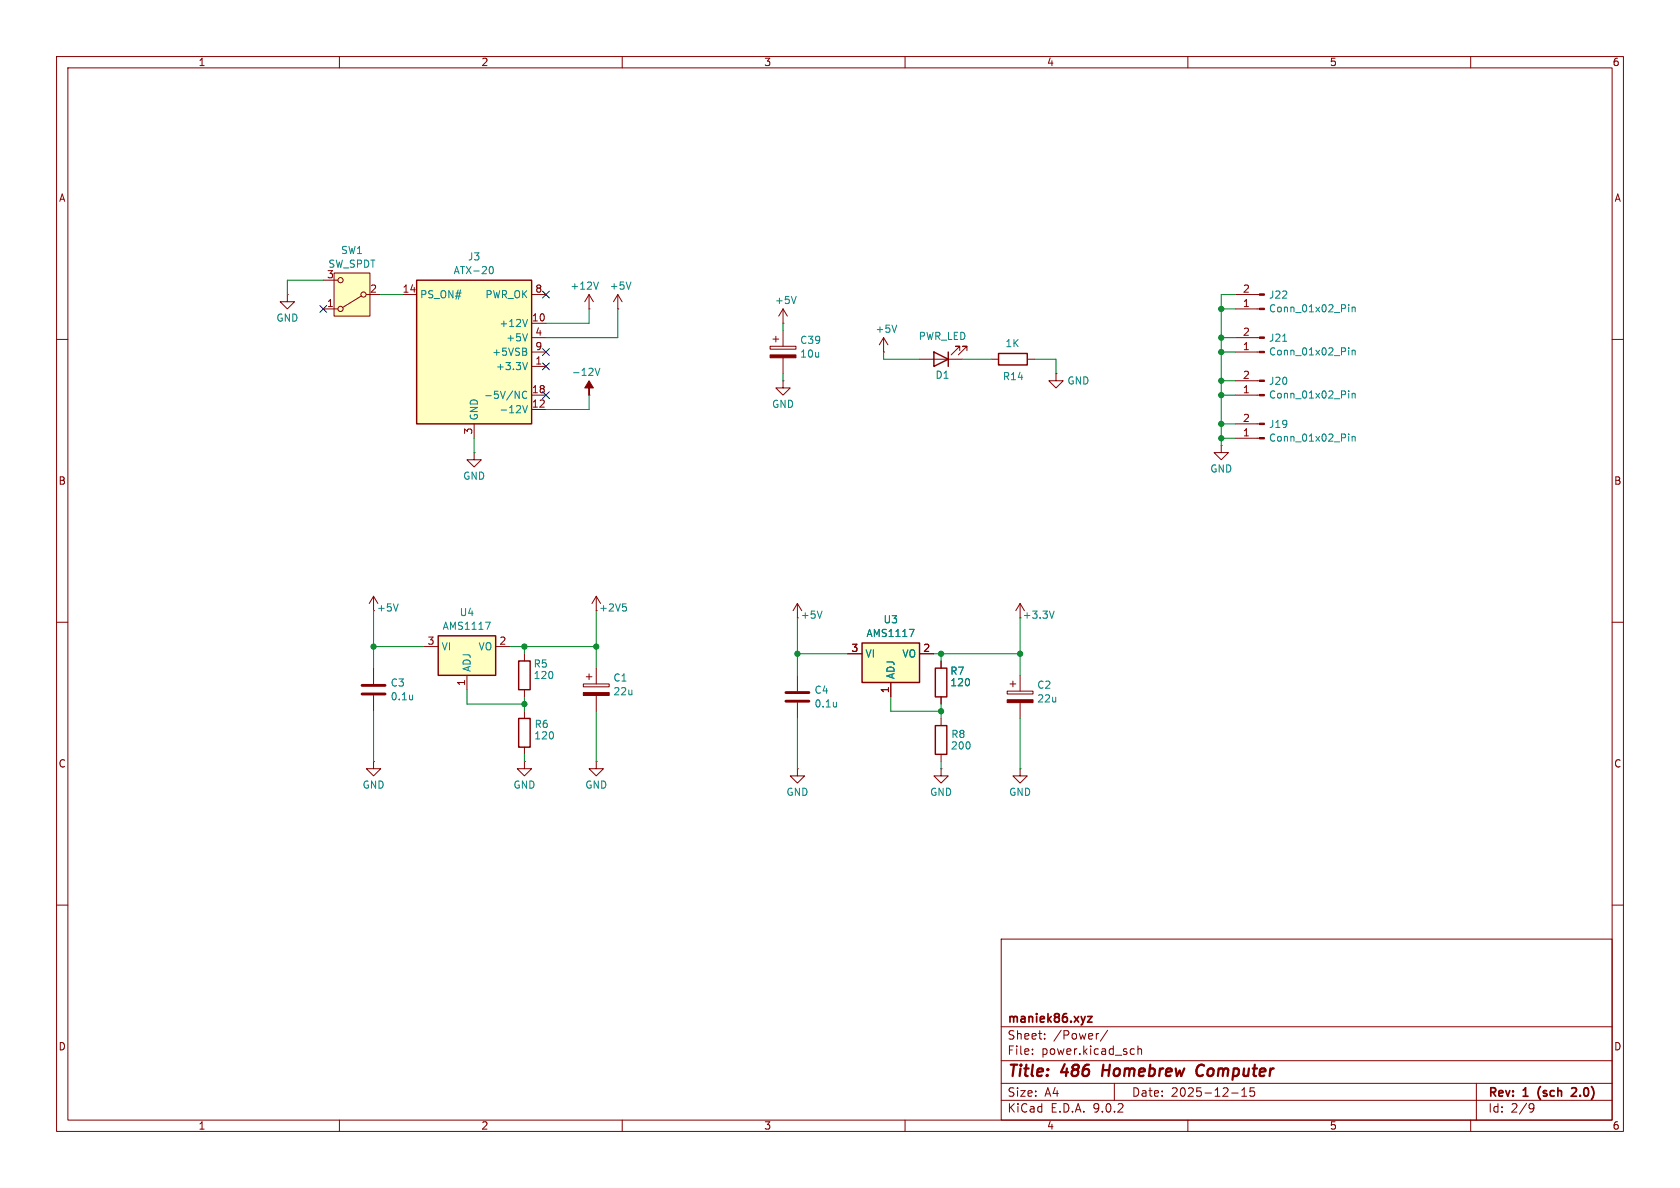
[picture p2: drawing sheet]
<svg xmlns="http://www.w3.org/2000/svg" width="297mm" height="210mm" viewBox="0 0 297 210" stroke-linecap="round" stroke-linejoin="round" font-family="sans-serif">
<g fill="none" stroke="#840000" stroke-width=".18">
<path d="M10 10h277v190h-277zM12 12h273v186h-273zM60 10v2M110 10v2M160 10v2M210 10v2M260 10v2M10 60h2M104.1 69.9h.1M285 60h2M83.8 80v1.3h1.3l-1.3 1.3-1.3-1.3h1.3M83.8 80h.1"/>
<path d="M10 110h2M166.4 116.8v1.3M180.3 119.4v2.8M285 110h2M92.7 125.7v1.3M92.7 132.1v1.3M166.4 123.2v1.3M178.1 122.2h4.5v.5h-4.5zM178.6 120.9h1M179.1 120.4v1M180.3 124.2v2.8M10 160h2"/>
<path d="M177 166h108v32h-108zM285 160h2M60 198v2M110 198v2M160 198v2M177 194.5h108M177 191.5h108M177 187.5h108M177 181.5h108M182.5 186.3v.1M182.5 185.5v.1M184.7 183.6v.1"/>
<path d="M184.7 182.8v.1M194.2 182.7l-.2 .1M195.8 182.1l-1.3 2M197 191.5v3M200.1 185.4l.4 .1M200.5 186.3l-.4 .1M201.2 185.5l.2-.1 .3 .1 .1 .9M201.2 184.9v1.5M210 198v2M217.7 193.2h1.2M219.5 193.8h.9M219.5 192.7l.5-.4v1.5"/>
<path d="M221 192.3v.7l.2-.1h.5l.1 .6-.3 .3-.5-.1M260 198v2M261 191.5v6.5M270.6 195.1l.5 .1a.99 .99 0 0 1-.4 1.4h-.2M271.2 195.7l-.3 .3h-.3"/>
</g>
<path d="M192.3 179.7h.8l-.8 1h.8M278.6 192.4l-.5-.1-.3 .1M278.6 192.9l-.8 .9h.9" fill="none" stroke="#840000" stroke-width=".3"/>
<path d="M195.1 188.2l-.3 2M212.5 188.2a1.13 1.13 0 0 0-1 .7 1.13 1.13 0 0 0 .3 1.2l.3 .1 .5-.1" fill="none" stroke="#840000" stroke-width=".4"/>
<path d="M165.4 118.1h2v5.1h-2zM91.7 127h2v5.1h-2z" fill="none" stroke="#840000" stroke-width=".25"/>
<g fill="#840000" stroke="#840000" stroke-width=".18">
<path d="M178.1 123.7h4.5v.5h-4.5z"/>
<path d="M104.1 67.3l.8 1.3h-.8v1.3v-1.3h-.7z"/>
</g>
<path d="M105.2 65.1l.4 1.3 .5-1.3" fill="none" stroke="#008484" stroke-width=".18"/>
<path d="M73.7 49.5h20.3v25.4h-20.3z" fill="#ffffc2"/>
<path d="M73.7 49.5h20.3v25.4h-20.3zM91.7 116.8h2v5.1h-2z" fill="none" stroke="#840000" stroke-width=".25"/>
<g fill="none" stroke="#840000" stroke-width=".18">
<path d="M71.1 52.1h2.6M94 52.1h2.5M94 57.2h2.5M94 59.7h2.5M218.4 52.1h4.3M218.4 59.7h4.3M218.4 54.6h4.3M83.8 74.9v2.6M94 62.2h2.5M94 64.8h2.5M94 69.9h2.5M94 72.4h2.5"/>
<path d="M218.4 62.2h4.3M92.7 115.6v1.2M103.6 119.6h1M104.1 119.1v1M105.4 105.4l-.8 1.3M105.4 105.4l.8 1.3M105.4 105.4v2.6M105.4 118.1v2.8M92.7 121.9v1.3M103.1 120.9h4.6v.5h-4.6zM105.4 134.6v1.3h1.3l-1.3 1.3-1.3-1.3h1.3M105.4 134.6h.1"/>
<path d="M105.4 122.9v2.8"/>
</g>
<g fill="none" stroke="#008484" stroke-width=".18">
<path d="M86.6 47.2l.2-.1a.68 .68 0 0 1 .4 .7 .68 .68 0 0 1-.4 .6l-.2-.1M93.3 56.5l-.5 1.2M93.3 59l-.5 1.3M238.4 53.9v.1M238.4 54.3v.8M239 54.3v.8M239 54.4l.2-.1h.3l.1 .8M92.4 71.7l.4 1.3 .5-1.3M93 62.2l.1 .2-.1 .3M93 61.7v.3M93.1 69.3a.6 .6 0 0 0-.8 .4 .6 .6 0 0 0 .6 .7l.2-.1M93.3 64.1l-.5 1.2"/>
<path d="M226.8 60.3h.7M238.4 61.5v.1M238.4 61.9v.9M239 61.9v.9M239 62l.2-.1 .3 .1 .1 .8M110.1 106.8h.6M110.5 107.2l.3 .3v.3l-.3 .2"/>
</g>
<g fill="#840000" stroke="#840000" stroke-width=".18">
<path d="M222.7 62.1h.8v.3h-.8z"/>
<path d="M222.7 59.6h.8v.2h-.8z"/>
<path d="M222.7 54.5h.8v.2h-.8z"/>
<path d="M222.7 51.9h.8v.3h-.8z"/>
<path d="M103.1 122.4h4.6v.5h-4.6z"/>
</g>
<path d="M59.1 48.3h6.3v7.6h-6.3z" fill="#ffffc2"/>
<g fill="none" stroke="#840000" stroke-width=".18">
<path d="M57.1 54.6h2.6M57.1 49.5h2.6M59.1 48.3h6.3v7.6h-6.3zM63.9 52.3l-3.3 2.1M64.8 52.1h2.5M162.6 63.5h7.6M169.7 62v-.8h-.8h.8l-1.6 1.5M170.9 62v-.8h-.7h.7l-1.5 1.5M175.3 63.5h1.2M181.6 63.5h1.3M186.7 66v1.3h1.3l-1.3 1.3-1.3-1.3h1.3M186.7 66h.1"/>
<path d="M218.4 69.9h4.3M218.4 67.3h4.3M218.4 77.5h4.3M218.4 74.9h4.3M66 105.4l-.7 1.3M66 105.4l.8 1.3M66 105.4v2.6M66 118.1v2.8M66 134.6v1.3h1.3l-1.3 1.3-1.2-1.3h1.2M66 134.6h.1M66 122.9v2.8M92.7 134.6v1.3h1.3l-1.3 1.3-1.3-1.3h1.3"/>
<path d="M92.7 134.6h.1"/>
<circle cx="60.2" cy="49.5" r=".46"/>
<circle cx="60.2" cy="54.6" r=".46"/>
<circle cx="64.3" cy="52.1" r=".46"/>
</g>
<path d="M165.1 62.2l2.5 1.3-2.5 1.3zM167.6 62.2v2.6M176.5 62.5h5.1v2h-5.1z" fill="none" stroke="#840000" stroke-width=".25"/>
<path d="M238.4 69.1v.1M238.4 69.5v.9M238.4 76.7v.1M238.4 77.1v.9M239 69.5v.9M239 77.1v.9M239 69.6l.2-.1 .3 .1 .1 .8M239 77.3l.2-.2 .3 .1 .1 .8M70.4 106.8l-.4 1.2M72.9 122.9v.8M72.9 123.6v.1" fill="none" stroke="#008484" stroke-width=".18"/>
<path d="M64 121.2h4.1M64 122.7h4.1" fill="none" stroke="#840000" stroke-width=".51"/>
<g fill="#840000" stroke="#840000" stroke-width=".18">
<path d="M222.7 69.7h.8v.3h-.8z"/>
<path d="M222.7 67.2h.8v.2h-.8z"/>
<path d="M222.7 77.3h.8v.3h-.8z"/>
<path d="M222.7 74.8h.8v.3h-.8z"/>
</g>
<path d="M77.5 112.4h10.1v7h-10.1z" fill="#ffffc2"/>
<path d="M77.5 112.4h10.1v7h-10.1z" fill="none" stroke="#840000" stroke-width=".25"/>
<path d="M215.9 78.7v1.3h1.3l-1.3 1.3-1.3-1.3h1.3M215.9 78.7h.1M74.9 114.3h2.6M82.5 119.4v2.5M87.6 114.3h2.6" fill="none" stroke="#840000" stroke-width=".18"/>
<path d="M85.8 110h.9l-.6 1.3" fill="none" stroke="#008484" stroke-width=".18"/>
<path d="M152.4 113.7h10.2v7h-10.2z" fill="#ffffc2"/>
<path d="M152.4 113.7h10.2v7h-10.2zM165.4 128.3h2v5.1h-2z" fill="none" stroke="#840000" stroke-width=".25"/>
<g fill="none" stroke="#840000" stroke-width=".18">
<path d="M50.8 52.1v1.2h1.3l-1.3 1.3-1.3-1.3h1.3M50.8 52.1h.1M104.1 54.6h.1M104.1 52.1l-.7 1.2M104.1 52.1l.8 1.2M104.1 52.1v2.5M109.2 54.6h.1M109.2 52.1l-.7 1.2M109.2 52.1l.8 1.2M109.2 52.1v2.5M136.7 59.9h1M137.2 59.4v1.1"/>
<path d="M138.4 57.2h.1M138.4 54.6l-.7 1.3M138.4 54.6l.8 1.3M138.4 54.6v2.6M138.4 58.4v2.8M156.2 59.7l-.8 1.3M156.2 59.7l.8 1.3M156.2 59.7v2.5M136.1 61.2h4.6v.5h-4.6zM138.4 67.3v1.3h1.3l-1.3 1.3-1.2-1.3h1.2M138.4 67.3h.1M138.4 63.2v2.8"/>
<path d="M156.2 62.2h.1M141 106.7v2.5M141 119.4v2.8M141 106.7l-.8 1.3M141 106.7l.7 1.3M149.9 115.6h2.5M162.6 115.6h2.5M166.4 116.8v1.3M180.3 106.7l-.7 1.3M180.3 106.7l.8 1.3M180.3 106.7v2.5M141 135.9v1.3h1.2l-1.2 1.2-1.3-1.2h1.3"/>
<path d="M141 135.9h.1M141 124.2v2.8M157.5 120.7v2.5M166.4 135.9v1.3h1.2l-1.2 1.2-1.3-1.2h1.3M166.4 135.9h.1M166.4 123.2v1.3M166.4 127v1.3M166.4 133.4v1.2M180.3 135.9v1.3h1.3l-1.3 1.2-1.2-1.2h1.2M180.3 135.9h.1"/>
</g>
<path d="M105.8 49.9l-.4 1.2M111.5 49.9l-.4 1.2M140.8 52.4l-.5 1.3M158.5 57.5l-.4 1.2M145.3 108l-.4 1.3M160.7 111.3h.9l-.6 1.2M186.4 108l-.5 1.3M147.9 124.1v.9M147.9 124.9h-.1" fill="none" stroke="#008484" stroke-width=".18"/>
<path d="M138.9 122.4h4.1M138.9 124h4.1" fill="none" stroke="#840000" stroke-width=".51"/>
<path d="M136.1 62.7h4.6v.5h-4.6z" fill="#840000" stroke="#840000" stroke-width=".18"/>
<g fill="none" stroke="#008400" stroke-width=".18">
<path d="M57.1 49.5h-6.3v2.6M67.3 52.1h3.8M104.1 54.6v2.6h-7.6M109.2 54.6v5.1h-12.7M138.4 57.2v1.2M215.9 59.7h2.5M215.9 54.6h2.5M218.4 52.1h-2.5v26.6M83.8 77.5v2.5M104.1 69.9v2.5h-7.6M138.4 66v1.3M156.2 62.2v1.3h6.4"/>
<path d="M170.2 63.5h5.1M182.9 63.5h3.8v2.5M215.9 67.3h2.5M215.9 74.9h2.5M215.9 77.5h2.5M215.9 69.9h2.5M215.9 62.2h2.5M66 114.3h8.9M66 108v10.1M90.2 114.3h15.2M92.7 114.3v1.3M105.4 108v10.1"/>
<path d="M141 115.6h8.9M141 109.2v10.2M165.1 115.6h15.2M166.4 115.6v1.2M180.3 109.2v10.2M66 125.7v8.9M82.5 121.9v2.6h10.2M92.7 123.2v2.5M92.7 133.4v1.2M105.4 125.7v8.9M141 127v8.9M157.5 123.2v2.5h8.9"/>
<path d="M166.4 124.5v2.5M166.4 134.6v1.3M180.3 127v8.9"/>
</g>
<path d="M56.5 54l1.3 1.2M57.8 54l-1.3 1.2M95.9 51.5l1.2 1.2M97.1 51.5l-1.2 1.2M95.9 64.2l1.2 1.2M95.9 69.2l1.2 1.3M95.9 61.6l1.2 1.2M97.1 64.2l-1.2 1.2M97.1 69.2l-1.2 1.3M97.1 61.6l-1.2 1.2" fill="none" stroke="#000084" stroke-width=".18"/>
<g fill="#008400" stroke="#008400" stroke-width=".18">
<circle cx="141" cy="115.6" r=".46"/>
<circle cx="180.3" cy="115.6" r=".46"/>
<circle cx="166.4" cy="125.7" r=".46"/>
<circle cx="166.4" cy="115.6" r=".46"/>
<circle cx="105.4" cy="114.3" r=".46"/>
<circle cx="92.7" cy="124.5" r=".46"/>
<circle cx="66" cy="114.3" r=".46"/>
<circle cx="92.7" cy="114.3" r=".46"/>
<circle cx="215.9" cy="69.9" r=".46"/>
<circle cx="215.9" cy="67.3" r=".46"/>
<circle cx="215.9" cy="54.6" r=".46"/>
<circle cx="215.9" cy="59.7" r=".46"/>
<circle cx="215.9" cy="62.2" r=".46"/>
<circle cx="215.9" cy="77.5" r=".46"/>
<circle cx="215.9" cy="74.9" r=".46"/>
</g>
<g font-size="2.8" fill="#840000">
<text x="178" y="190.9">Title:</text>
<text x="187.7" y="190.9">486</text>
<text x="195.7" y="190.9">Homebrew</text>
<text x="213.2" y="190.9">Computer</text>
</g>
<g font-size="2.1" fill="#840000">
<text x="178" y="184">Sheet:</text>
<text x="178" y="181.2">maniek86.xyz</text>
<text x="186.2" y="184">/Power/</text>
<text x="178" y="186.7">File:</text>
<text x="184.1" y="186.7">power.kicad_sch</text>
<text x="178" y="196.9">KiCad</text>
<text x="178" y="194.1">Size:</text>
<text x="184.7" y="194.1">A4</text>
<text x="185.7" y="196.9">E.D.A.</text>
<text x="193.3" y="196.9">9.0.2</text>
<text x="200" y="194.1">Date:</text>
<text x="207" y="194.1">2025-12-15</text>
<text x="263" y="194.3">Rev:</text>
<text x="263" y="196.9">Id:</text>
<text x="267.1" y="196.9">2/9</text>
<text x="269.4" y="194.3">1</text>
<text x="272.6" y="194.3">(sch</text>
<text x="279.2" y="194.3">2.0)</text>
</g>
<g font-size="1.8" fill="#840000">
<text x="35" y="11.9">1</text>
<text x="85" y="11.9">2</text>
<text x="135" y="11.9">3</text>
<text x="185" y="11.9">4</text>
<text x="235" y="11.9">5</text>
<text x="285" y="11.9">6</text>
<text x="10.3" y="35.9">A</text>
<text x="285.3" y="35.9">A</text>
<text x="57.7" y="49.3">3</text>
<text x="65.3" y="51.8">2</text>
<text x="71.1" y="51.8">14</text>
<text x="94.5" y="51.8">8</text>
<text x="219.6" y="51.8">2</text>
<text x="57.7" y="54.4">1</text>
<text x="93.9" y="56.9">10</text>
<text x="94.5" y="59.4">4</text>
<text x="219.6" y="59.4">2</text>
<text x="219.6" y="54.4">1</text>
<text x="94.5" y="62">9</text>
<text x="94.5" y="64.5">1</text>
<text x="219.6" y="62">1</text>
<text x="93.9" y="69.6">18</text>
<text x="219.6" y="69.6">1</text>
<text x="219.6" y="67.1">2</text>
<text x="83.6" y="76.9" transform="rotate(-90 83.6 76.9)">3</text>
<text x="93.9" y="72.1">12</text>
<text x="219.6" y="77.2">1</text>
<text x="219.6" y="74.7">2</text>
<text x="10.3" y="85.9">B</text>
<text x="285.3" y="85.9">B</text>
<text x="75.5" y="114">3</text>
<text x="88.2" y="114">2</text>
<text x="150.4" y="115.3">3</text>
<text x="163.1" y="115.3">2</text>
<text x="82.3" y="121.4" transform="rotate(-90 82.3 121.4)">1</text>
<text x="157.2" y="122.6" transform="rotate(-90 157.2 122.6)">1</text>
<text x="10.3" y="135.9">C</text>
<text x="285.3" y="135.9">C</text>
<text x="10.3" y="185.9">D</text>
<text x="285.3" y="185.9">D</text>
<text x="35" y="199.9">1</text>
<text x="85" y="199.9">2</text>
<text x="135" y="199.9">3</text>
<text x="185" y="199.9">4</text>
<text x="235" y="199.9">5</text>
<text x="285" y="199.9">6</text>
</g>
<g font-size="1.8" fill="#008484">
<text x="58" y="47.5">SW_SPDT</text>
<text x="60.2" y="45.1">SW1</text>
<text x="82.6" y="46.2">J3</text>
<text x="74.2" y="52.9">PS_ON#</text>
<text x="80.1" y="48.7">ATX-20</text>
<text x="85.7" y="52.9">PWR_OK</text>
<text x="100.7" y="51.4">+12V</text>
<text x="107.7" y="51.4">+5V</text>
<text x="136.9" y="53.9">+5V</text>
<text x="224.2" y="53">J22</text>
<text x="48.8" y="57.1">GND</text>
<text x="88.2" y="58">+12V</text>
<text x="154.7" y="59">+5V</text>
<text x="224.2" y="55.4">Conn_01x02_Pin</text>
<text x="86.9" y="63.1">+5VSB</text>
<text x="87.6" y="65.6">+3.3V</text>
<text x="89.4" y="60.6">+5V</text>
<text x="141.4" y="61">C39</text>
<text x="141.4" y="63.4">10u</text>
<text x="162.3" y="60.3">PWR_LED</text>
<text x="177.6" y="61.6">1K</text>
<text x="224.2" y="63">Conn_01x02_Pin</text>
<text x="224.2" y="60.6">J21</text>
<text x="85.5" y="70.7">-5V/NC</text>
<text x="101" y="66.6">-12V</text>
<text x="165.3" y="67.2">D1</text>
<text x="177.2" y="67.4">R14</text>
<text x="188.6" y="68.2">GND</text>
<text x="224.2" y="70.7">Conn_01x02_Pin</text>
<text x="224.2" y="68.2">J20</text>
<text x="84.7" y="74.4" transform="rotate(-90 84.7 74.4)">GND</text>
<text x="88.2" y="73.3">-12V</text>
<text x="136.4" y="72.3">GND</text>
<text x="224.2" y="75.9">J19</text>
<text x="213.9" y="83.7">GND</text>
<text x="224.2" y="78.3">Conn_01x02_Pin</text>
<text x="81.8" y="85">GND</text>
<text x="66.5" y="108.3">+5V</text>
<text x="78.2" y="111.5">AMS1117</text>
<text x="81.2" y="109.1">U4</text>
<text x="105.8" y="108.3">+2V5</text>
<text x="141.5" y="109.6">+5V</text>
<text x="153.1" y="112.8">AMS1117</text>
<text x="156.1" y="110.4">U3</text>
<text x="180.7" y="109.6">+3.3V</text>
<text x="78" y="115.2">VI</text>
<text x="83.4" y="118.9" transform="rotate(-90 83.4 118.9)">ADJ</text>
<text x="84.5" y="115.2">VO</text>
<text x="94.2" y="118.2">R5</text>
<text x="152.9" y="116.4">VI</text>
<text x="159.4" y="116.4">VO</text>
<text x="167.9" y="119.5">R7</text>
<text x="69" y="121.6">C3</text>
<text x="69" y="124">0.1u</text>
<text x="94.2" y="120.2">120</text>
<text x="108.3" y="120.7">C1</text>
<text x="108.3" y="123.1">22u</text>
<text x="143.9" y="122.8">C4</text>
<text x="143.9" y="125.3">0.1u</text>
<text x="158.3" y="120.1" transform="rotate(-90 158.3 120.1)">ADJ</text>
<text x="167.9" y="121.5">120</text>
<text x="183.3" y="122">C2</text>
<text x="183.3" y="124.4">22u</text>
<text x="94.3" y="130.9">120</text>
<text x="94.4" y="128.9">R6</text>
<text x="168.1" y="130.7">R8</text>
<text x="168" y="132.7">200</text>
<text x="64" y="139.6">GND</text>
<text x="90.7" y="139.6">GND</text>
<text x="103.4" y="139.6">GND</text>
<text x="138.9" y="140.9">GND</text>
<text x="164.3" y="140.9">GND</text>
<text x="178.3" y="140.9">GND</text>
</g>
</svg>
